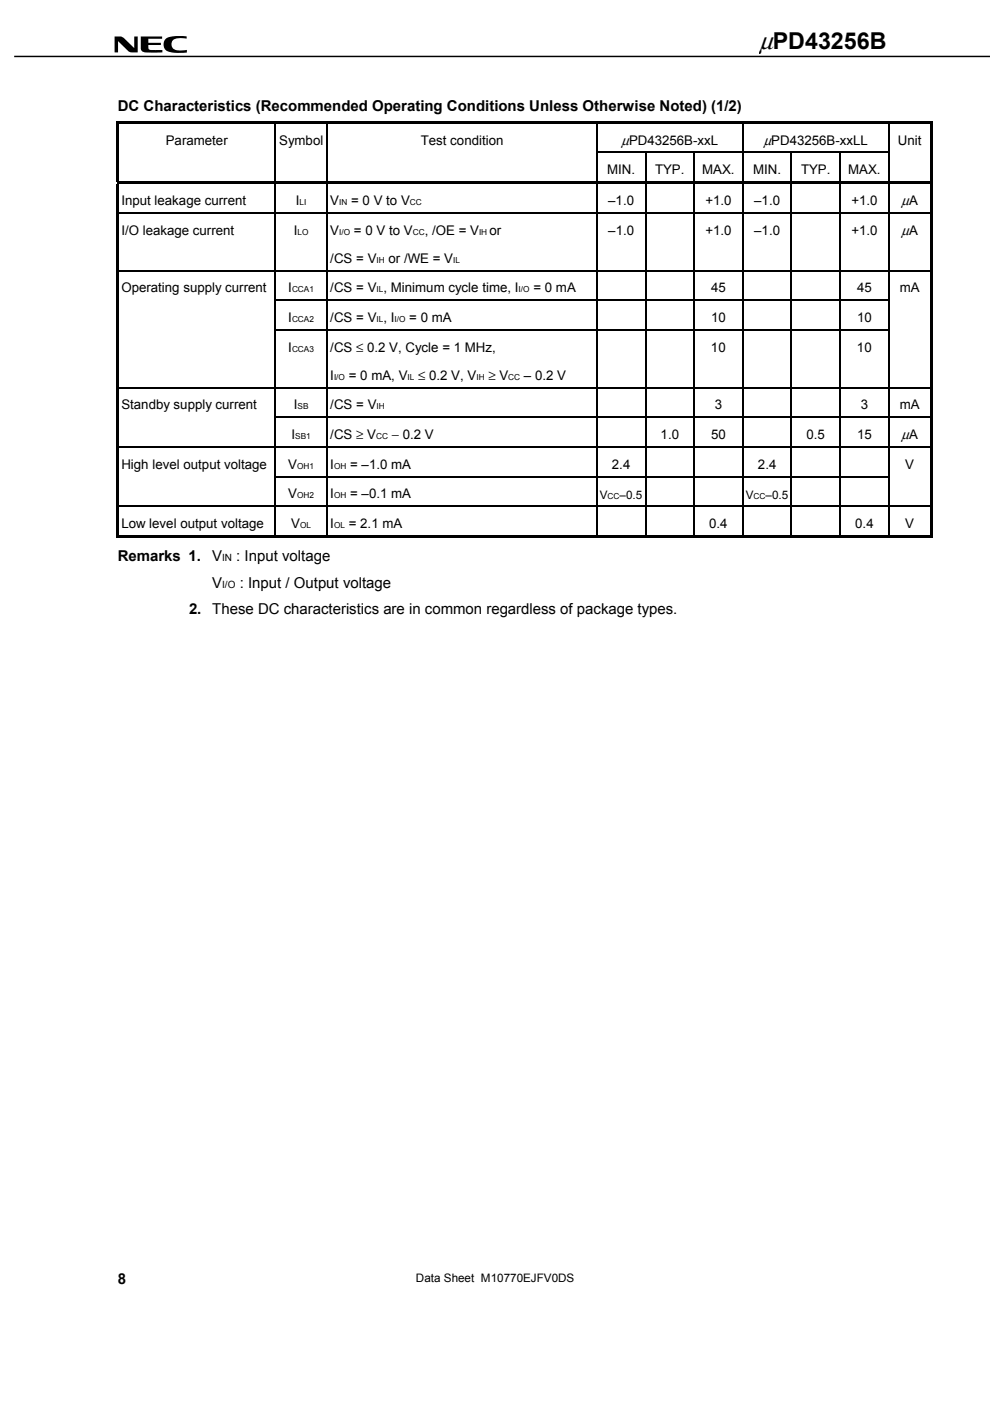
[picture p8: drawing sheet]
<svg xmlns="http://www.w3.org/2000/svg" width="210mm" height="297mm" viewBox="0 0 210 297" stroke-linecap="round" stroke-linejoin="round" font-family="sans-serif">
<path d="M3 12h207" fill="none" stroke="#000" stroke-width=".33"/>
<g fill="#000">
<path d="M24.3 7.7h1.2l.6 .2 2.4 2.3v-2.5h.7v3.4l-1.7-.1-2.5-2.3v2.4h-.7zM29.9 7.7h4.5v.5h-2.9v.9h2.6v.4h-2.6v.6a.64 .64 0 0 0 .8 .5h2.1v.5h-2.8a1.51 1.51 0 0 1-1.7-.6zM35.1 8.3a6.1 6.1 0 0 1 4.5-.6v.5l-1.2-.1a1.53 1.53 0 0 0-2 1.3 1.34 1.34 0 0 0 1.6 1.3l1.6-.1v.5a7.3 7.3 0 0 1-4.4-.5l-.4-.5-.1-.7zM24.7 25.7h.6v.5h-.6zM24.7 25.7h102.3v.5h-102.3zM24.7 26.2h.6v6h-.6zM24.7 32.2h.6v.3h-.6zM24.7 32.5h.6v6h-.6zM24.7 38.5h173.1v.5h-173.1zM58.2 32.2h.3v.3h-.3zM69.3 32.2h.3v.3h-.3zM126.5 32.2h.2v.3h-.2z"/>
<path d="M127 25.7h30.4v.5h-30.4zM136.8 32.2h.3v.3h-.3zM147.1 32.2h.3v.3h-.3zM157.4 25.7h40.4v.5h-40.4zM157.4 32.2h.3v.3h-.3zM167.7 32.2h.3v.3h-.3zM178.1 32.2h.2v.3h-.2zM188.4 32.2h.2v.3h-.2zM197.3 25.7h.5v.5h-.5zM197.3 26.2h.5v6h-.5zM197.3 32.2h.5v.3h-.5zM197.3 32.5h.5v6h-.5z"/>
<path d="M24.7 39h.6v6h-.6zM24.7 45h.6v.3h-.6zM24.7 45.3h.6v5.9h-.6zM24.7 51.2h.6v6.1h-.6zM24.7 57.3h.6v.2h-.6zM58.2 45h.3v.3h-.3zM58.2 57.3h.3v.2h-.3zM69.3 45h.3v.3h-.3zM69.3 57.3h.3v.2h-.3zM126.5 45h.2v.3h-.2zM126.5 57.3h.2v.2h-.2zM136.8 45h.3v.3h-.3z"/>
<path d="M136.8 57.3h.3v.2h-.3zM147.1 45h.3v.3h-.3zM147.1 57.3h.3v.2h-.3zM157.4 45h.3v.3h-.3zM157.4 57.3h.3v.2h-.3zM167.7 45h.3v.3h-.3zM167.7 57.3h.3v.2h-.3zM178.1 45h.2v.3h-.2zM178.1 57.3h.2v.2h-.2zM188.4 45h.2v.3h-.2zM188.4 57.3h.2v.2h-.2zM197.3 39h.5v6h-.5z"/>
<path d="M197.3 45h.5v.3h-.5zM197.3 45.3h.5v5.9h-.5zM197.3 51.2h.5v6.1h-.5zM197.3 57.3h.5v.2h-.5zM24.7 57.5h.6v6h-.6zM24.7 63.5h.6v.3h-.6zM24.7 63.8h.6v6h-.6zM24.7 69.8h.6v.3h-.6zM24.7 70.1h.6v6h-.6zM58.2 63.5h.3v.3h-.3zM58.2 69.8h.3v.3h-.3zM69.3 63.5h.3v.3h-.3z"/>
<path d="M69.3 69.8h.3v.3h-.3zM126.5 63.5h.2v.3h-.2zM126.5 69.8h.2v.3h-.2zM136.8 63.5h.3v.3h-.3zM136.8 69.8h.3v.3h-.3zM147.1 63.5h.3v.3h-.3zM147.1 69.8h.3v.3h-.3zM157.4 63.5h.3v.3h-.3zM157.4 69.8h.3v.3h-.3zM167.7 63.5h.3v.3h-.3zM167.7 69.8h.3v.3h-.3zM178.1 63.5h.2v.3h-.2z"/>
<path d="M178.1 69.8h.2v.3h-.2zM188.4 63.5h.2v.3h-.2zM188.4 69.8h.2v.3h-.2zM197.3 57.5h.5v6h-.5zM197.3 63.5h.5v.3h-.5zM197.3 63.8h.5v6h-.5zM197.3 69.8h.5v.3h-.5zM197.3 70.1h.5v6h-.5zM24.7 76.1h.6v6h-.6zM24.7 82.1h.6v.2h-.6zM24.7 82.3h.6v6h-.6zM24.7 88.3h.6v.3h-.6z"/>
<path d="M24.7 88.6h.6v6h-.6zM24.7 94.6h.6v.3h-.6zM58.2 82.1h.3v.2h-.3zM58.2 88.3h.3v.3h-.3zM58.2 94.6h.3v.3h-.3zM69.3 82.1h.3v.2h-.3zM69.3 88.3h.3v.3h-.3zM69.3 94.6h.3v.3h-.3zM126.5 82.1h.2v.2h-.2zM126.5 88.3h.2v.3h-.2zM126.5 94.6h.2v.3h-.2zM136.8 82.1h.3v.2h-.3z"/>
<path d="M136.8 88.3h.3v.3h-.3zM136.8 94.6h.3v.3h-.3zM147.1 82.1h.3v.2h-.3zM147.1 88.3h.3v.3h-.3zM147.1 94.6h.3v.3h-.3zM157.4 82.1h.3v.2h-.3zM157.4 88.3h.3v.3h-.3zM157.4 94.6h.3v.3h-.3zM167.7 82.1h.3v.2h-.3zM167.7 88.3h.3v.3h-.3zM167.7 94.6h.3v.3h-.3zM178.1 82.1h.2v.2h-.2z"/>
<path d="M178.1 88.3h.2v.3h-.2zM178.1 94.6h.2v.3h-.2zM188.4 82.1h.2v.2h-.2zM188.4 88.3h.2v.3h-.2zM188.4 94.6h.2v.3h-.2zM197.3 76.1h.5v6h-.5zM197.3 82.1h.5v.2h-.5zM197.3 82.3h.5v6h-.5zM197.3 88.3h.5v.3h-.5zM197.3 88.6h.5v6h-.5zM197.3 94.6h.5v.3h-.5zM24.7 94.9h.6v6h-.6z"/>
<path d="M24.7 100.9h.6v.3h-.6zM24.7 101.2h.6v6h-.6zM24.7 107.2h.6v.3h-.6zM24.7 107.5h.6v6.5h-.6zM24.7 113.5h33.5v.5h-33.5zM58.2 100.9h.3v.3h-.3zM58.2 107.2h.3v.3h-.3zM58.2 113.5h11.1v.5h-11.1zM69.3 100.9h.3v.3h-.3zM69.3 107.2h.3v.3h-.3zM69.3 113.5h57.2v.5h-57.2zM126.5 100.9h.2v.3h-.2z"/>
<path d="M126.5 107.2h.2v.3h-.2zM126.5 113.5h10.3v.5h-10.3zM136.8 100.9h.3v.3h-.3zM136.8 107.2h.3v.3h-.3zM136.8 113.5h10.3v.5h-10.3zM147.1 100.9h.3v.3h-.3zM147.1 107.2h.3v.3h-.3zM147.1 113.5h10.3v.5h-10.3zM157.4 100.9h.3v.3h-.3zM157.4 107.2h.3v.3h-.3zM157.4 113.5h10.3v.5h-10.3zM167.7 100.9h.3v.3h-.3z"/>
<path d="M167.7 107.2h.3v.3h-.3zM167.7 113.5h10.4v.5h-10.4zM178.1 100.9h.2v.3h-.2zM178.1 107.2h.2v.3h-.2zM178.1 113.5h10.3v.5h-10.3zM188.4 100.9h.2v.3h-.2zM188.4 107.2h.2v.3h-.2zM188.4 113.5h8.9v.5h-8.9zM197.3 94.9h.5v6h-.5zM197.3 100.9h.5v.3h-.5zM197.3 101.2h.5v6h-.5zM197.3 107.2h.5v.3h-.5z"/>
<path d="M197.3 107.5h.5v6.5h-.5zM197.3 113.5h.5v.5h-.5z"/>
</g>
<g fill="none" stroke="#000" stroke-width=".25">
<path d="M58.3 26.2v6M58.3 32.5v6M58.3 39v6M69.4 26.2v6M69.4 32.5v6M69.4 39v6M126.6 26.2v6M126.6 32.5v6M126.6 39v6M126.7 32.3h10.1M136.9 32.5v6M136.9 39v6"/>
<path d="M137.1 32.3h10M147.2 32.5v6M147.2 39v6M147.4 32.3h10M157.6 26.2v6M157.6 32.5v6M157.6 39v6M157.7 32.3h10M167.9 32.5v6M167.9 39v6M168 32.3h10.1M178.2 32.5v6"/>
<path d="M178.2 39v6M178.3 32.3h10.1M188.5 26.2v6M188.5 32.5v6M188.5 39v6M25.3 45.1h32.9M25.3 57.4h32.9M58.3 45.3v12M58.3 57.5v6M58.5 45.1h10.8M58.5 57.4h10.8M69.4 45.3v12"/>
<path d="M69.4 57.5v6M69.6 45.1h56.9M69.6 57.4h56.9M126.6 45.3v12M126.6 57.5v6M126.7 45.1h10.1M126.7 57.4h10.1M136.9 45.3v12M136.9 57.5v6M137.1 45.1h10M137.1 57.4h10M147.2 45.3v12"/>
<path d="M147.2 57.5v6M147.4 45.1h10M147.4 57.4h10M157.6 45.3v12M157.6 57.5v6M157.7 45.1h10M157.7 57.4h10M167.9 45.3v12M167.9 57.5v6M168 45.1h10.1M168 57.4h10.1M178.2 45.3v12"/>
<path d="M178.2 57.5v6M178.3 45.1h10.1M178.3 57.4h10.1M188.5 45.3v12M188.5 57.5v6M188.6 45.1h8.7M188.6 57.4h8.7M58.3 63.8v6M58.3 70.1v12M58.5 63.6h10.8M58.5 69.9h10.8M69.4 63.8v6"/>
<path d="M69.4 70.1v12M69.6 63.6h56.9M69.6 69.9h56.9M126.6 63.8v6M126.6 70.1v12M126.7 63.6h10.1M126.7 69.9h10.1M136.9 63.8v6M136.9 70.1v12M137.1 63.6h10M137.1 69.9h10M147.2 63.8v6"/>
<path d="M147.2 70.1v12M147.4 63.6h10M147.4 69.9h10M157.6 63.8v6M157.6 70.1v12M157.7 63.6h10M157.7 69.9h10M167.9 63.8v6M167.9 70.1v12M168 63.6h10.1M168 69.9h10.1M178.2 63.8v6"/>
<path d="M178.2 70.1v12M178.3 63.6h10.1M178.3 69.9h10.1M188.5 63.8v6M188.5 70.1v12M25.3 82.2h32.9M25.3 94.7h32.9M58.3 82.3v6M58.3 88.6v6M58.3 94.9v6M58.5 82.2h10.8M58.5 88.5h10.8"/>
<path d="M58.5 94.7h10.8M69.4 82.3v6M69.4 88.6v6M69.4 94.9v6M69.6 82.2h56.9M69.6 88.5h56.9M69.6 94.7h56.9M126.6 82.3v6M126.6 88.6v6M126.6 94.9v6M126.7 82.2h10.1M126.7 88.5h10.1"/>
<path d="M126.7 94.7h10.1M136.9 82.3v6M136.9 88.6v6M136.9 94.9v6M137.1 82.2h10M137.1 88.5h10M137.1 94.7h10M147.2 82.3v6M147.2 88.6v6M147.2 94.9v6M147.4 82.2h10M147.4 88.5h10"/>
<path d="M147.4 94.7h10M157.6 82.3v6M157.6 88.6v6M157.6 94.9v6M157.7 82.2h10M157.7 88.5h10M157.7 94.7h10M167.9 82.3v6M167.9 88.6v6M167.9 94.9v6M168 82.2h10.1M168 88.5h10.1"/>
<path d="M168 94.7h10.1M178.2 82.3v6M178.2 88.6v6M178.2 94.9v6M178.3 82.2h10.1M178.3 88.5h10.1M178.3 94.7h10.1M188.5 82.3v6M188.5 88.6v6M188.5 94.9v6M188.6 82.2h8.7M188.6 88.5h8.7"/>
<path d="M188.6 94.7h8.7M25.3 107.3h32.9M58.3 101.2v6M58.3 107.5v6M58.5 101h10.8M58.5 107.3h10.8M69.4 101.2v6M69.4 107.5v6M69.6 101h56.9M69.6 107.3h56.9M126.6 101.2v6M126.6 107.5v6"/>
<path d="M126.7 101h10.1M126.7 107.3h10.1M136.9 101.2v6M136.9 107.5v6M137.1 101h10M137.1 107.3h10M147.2 101.2v6M147.2 107.5v6M147.4 101h10M147.4 107.3h10M157.6 101.2v6M157.6 107.5v6"/>
<path d="M157.7 101h10M157.7 107.3h10M167.9 101.2v6M167.9 107.5v6M168 101h10.1M168 107.3h10.1M178.2 101.2v6M178.2 107.5v6M178.3 101h10.1M178.3 107.3h10.1M188.5 101.2v6M188.5 107.5v6"/>
<path d="M188.6 107.3h8.7"/>
</g>
<text font-size="5.2" x="161.1" y="10.3">μPD43256B</text>
<g font-size="3.2">
<text x="25" y="23.5">DC Characteristics (Recommended Operating Conditions Unless Otherwise Noted) (1/2)</text>
<text x="25" y="118.9">Remarks 1.</text>
<text x="45" y="118.9">V</text>
<text x="50.1" y="118.9">: Input voltage</text>
<text x="45" y="124.6">V</text>
<text x="50.8" y="124.6">: Input / Output voltage</text>
<text x="40.1" y="130.2">2.</text>
<text x="45" y="130.2">These DC characteristics are in common regardless of package types.</text>
<text x="25" y="272.2">8</text>
</g>
<g font-size="3">
<text x="131.8" y="30.6">μPD43256B-xxL</text>
<text x="162" y="30.6">μPD43256B-xxLL</text>
<text x="191.2" y="43.5">μA</text>
<text x="191.2" y="49.7">μA</text>
<text x="191.2" y="93.1">μA</text>
</g>
<g font-size="2.8">
<text x="35.2" y="30.6">Parameter</text>
<text x="59.2" y="30.6">Symbol</text>
<text x="89.2" y="30.6">Test condition</text>
<text x="190.4" y="30.6">Unit</text>
<text x="128.8" y="36.9">MIN.</text>
<text x="139" y="36.9">TYP.</text>
<text x="148.9" y="36.9">MAX.</text>
<text x="159.7" y="36.9">MIN.</text>
<text x="169.9" y="36.9">TYP.</text>
<text x="179.9" y="36.9">MAX.</text>
<text x="25.7" y="43.5">Input leakage current</text>
<text x="62.8" y="43.5">I</text>
<text x="70.1" y="43.5">V</text>
<text x="74.5" y="43.5">= 0 V to V</text>
<text x="129" y="43.5">–1.0</text>
<text x="149.6" y="43.5">+1.0</text>
<text x="160" y="43.5">–1.0</text>
<text x="180.6" y="43.5">+1.0</text>
<text x="25.7" y="49.7">I/O leakage current</text>
<text x="62.3" y="49.7">I</text>
<text x="70.1" y="49.7">V</text>
<text x="75.1" y="49.7">= 0 V to V</text>
<text x="90.1" y="49.7">, /OE = V</text>
<text x="103.8" y="49.7">or</text>
<text x="129" y="49.7">–1.0</text>
<text x="149.6" y="49.7">+1.0</text>
<text x="160" y="49.7">–1.0</text>
<text x="180.6" y="49.7">+1.0</text>
<text x="70.1" y="55.7">/CS = V</text>
<text x="82.4" y="55.7">or /WE = V</text>
<text x="25.7" y="62">Operating supply current</text>
<text x="61.1" y="62">I</text>
<text x="70.1" y="62">/CS = V , Minimum cycle time, I</text>
<text x="113.1" y="62">= 0 mA</text>
<text x="150.8" y="62">45</text>
<text x="181.8" y="62">45</text>
<text x="190.8" y="62">mA</text>
<text x="61.2" y="68.3">I</text>
<text x="70.1" y="68.3">/CS = V , I</text>
<text x="86.8" y="68.3">= 0 mA</text>
<text x="150.8" y="68.3">10</text>
<text x="181.8" y="68.3">10</text>
<text x="61.2" y="74.5">I</text>
<text x="70.1" y="74.5">/CS ≤ 0.2 V, Cycle = 1 MHz,</text>
<text x="150.8" y="74.5">10</text>
<text x="181.8" y="74.5">10</text>
<text x="70.1" y="80.5">I</text>
<text x="74" y="80.5">= 0 mA, V</text>
<text x="88.7" y="80.5">≤ 0.2 V, V</text>
<text x="103.6" y="80.5">≥ V</text>
<text x="111.1" y="80.5">– 0.2 V</text>
<text x="25.7" y="86.8">Standby supply current</text>
<text x="62.3" y="86.8">I</text>
<text x="70.1" y="86.8">/CS = V</text>
<text x="151.6" y="86.8">3</text>
<text x="182.6" y="86.8">3</text>
<text x="190.8" y="86.8">mA</text>
<text x="61.8" y="93.1">I</text>
<text x="70.1" y="93.1">/CS ≥ V</text>
<text x="83.1" y="93.1">− 0.2 V</text>
<text x="140.1" y="93.1">1.0</text>
<text x="150.8" y="93.1">50</text>
<text x="171.1" y="93.1">0.5</text>
<text x="181.8" y="93.1">15</text>
<text x="25.7" y="99.4">High level output voltage</text>
<text x="61.1" y="99.4">V</text>
<text x="70.1" y="99.4">I</text>
<text x="74.3" y="99.4">= –1.0 mA</text>
<text x="129.8" y="99.4">2.4</text>
<text x="160.8" y="99.4">2.4</text>
<text x="192" y="99.4">V</text>
<text x="61.1" y="105.6">V</text>
<text x="70.1" y="105.6">I</text>
<text x="74.3" y="105.6">= –0.1 mA</text>
<text x="25.7" y="111.9">Low level output voltage</text>
<text x="61.8" y="111.9">V</text>
<text x="70.1" y="111.9">I</text>
<text x="74" y="111.9">= 2.1 mA</text>
<text x="150.4" y="111.9">0.4</text>
<text x="181.4" y="111.9">0.4</text>
<text x="192" y="111.9">V</text>
</g>
<g font-size="2.5">
<text x="127.2" y="105.7">V</text>
<text x="131.4" y="105.7">–0.5</text>
<text x="158.2" y="105.7">V</text>
<text x="162.4" y="105.7">–0.5</text>
<text x="88.2" y="271.8">Data Sheet M10770EJFV0DS</text>
</g>
<g font-size="2.1">
<text x="47.1" y="118.9">IN</text>
<text x="47.1" y="124.6">I/O</text>
</g>
<g font-size="1.8">
<text x="63.5" y="43.5">LI</text>
<text x="71.9" y="43.5">IN</text>
<text x="87" y="43.5">CC</text>
<text x="63.1" y="49.7">LO</text>
<text x="71.9" y="49.7">I/O</text>
<text x="87.5" y="49.7">CC</text>
<text x="101.6" y="49.7">IH</text>
<text x="79.9" y="55.7">IH</text>
<text x="96.1" y="55.7">IL</text>
<text x="61.9" y="62">CCA1</text>
<text x="79.9" y="62">IL</text>
<text x="110" y="62">I/O</text>
<text x="61.9" y="68.3">CCA2</text>
<text x="79.9" y="68.3">IL</text>
<text x="83.7" y="68.3">I/O</text>
<text x="61.9" y="74.5">CCA3</text>
<text x="70.8" y="80.5">I/O</text>
<text x="86.4" y="80.5">IL</text>
<text x="101" y="80.5">IH</text>
<text x="107.8" y="80.5">CC</text>
<text x="63.1" y="86.8">SB</text>
<text x="79.9" y="86.8">IH</text>
<text x="62.6" y="93.1">SB1</text>
<text x="79.8" y="93.1">CC</text>
<text x="63" y="99.4">OH1</text>
<text x="70.8" y="99.4">OH</text>
<text x="63" y="105.6">OH2</text>
<text x="70.8" y="105.6">OH</text>
<text x="128.9" y="105.7">CC</text>
<text x="159.9" y="105.7">CC</text>
<text x="63.6" y="111.9">OL</text>
<text x="70.8" y="111.9">OL</text>
</g>
</svg>
